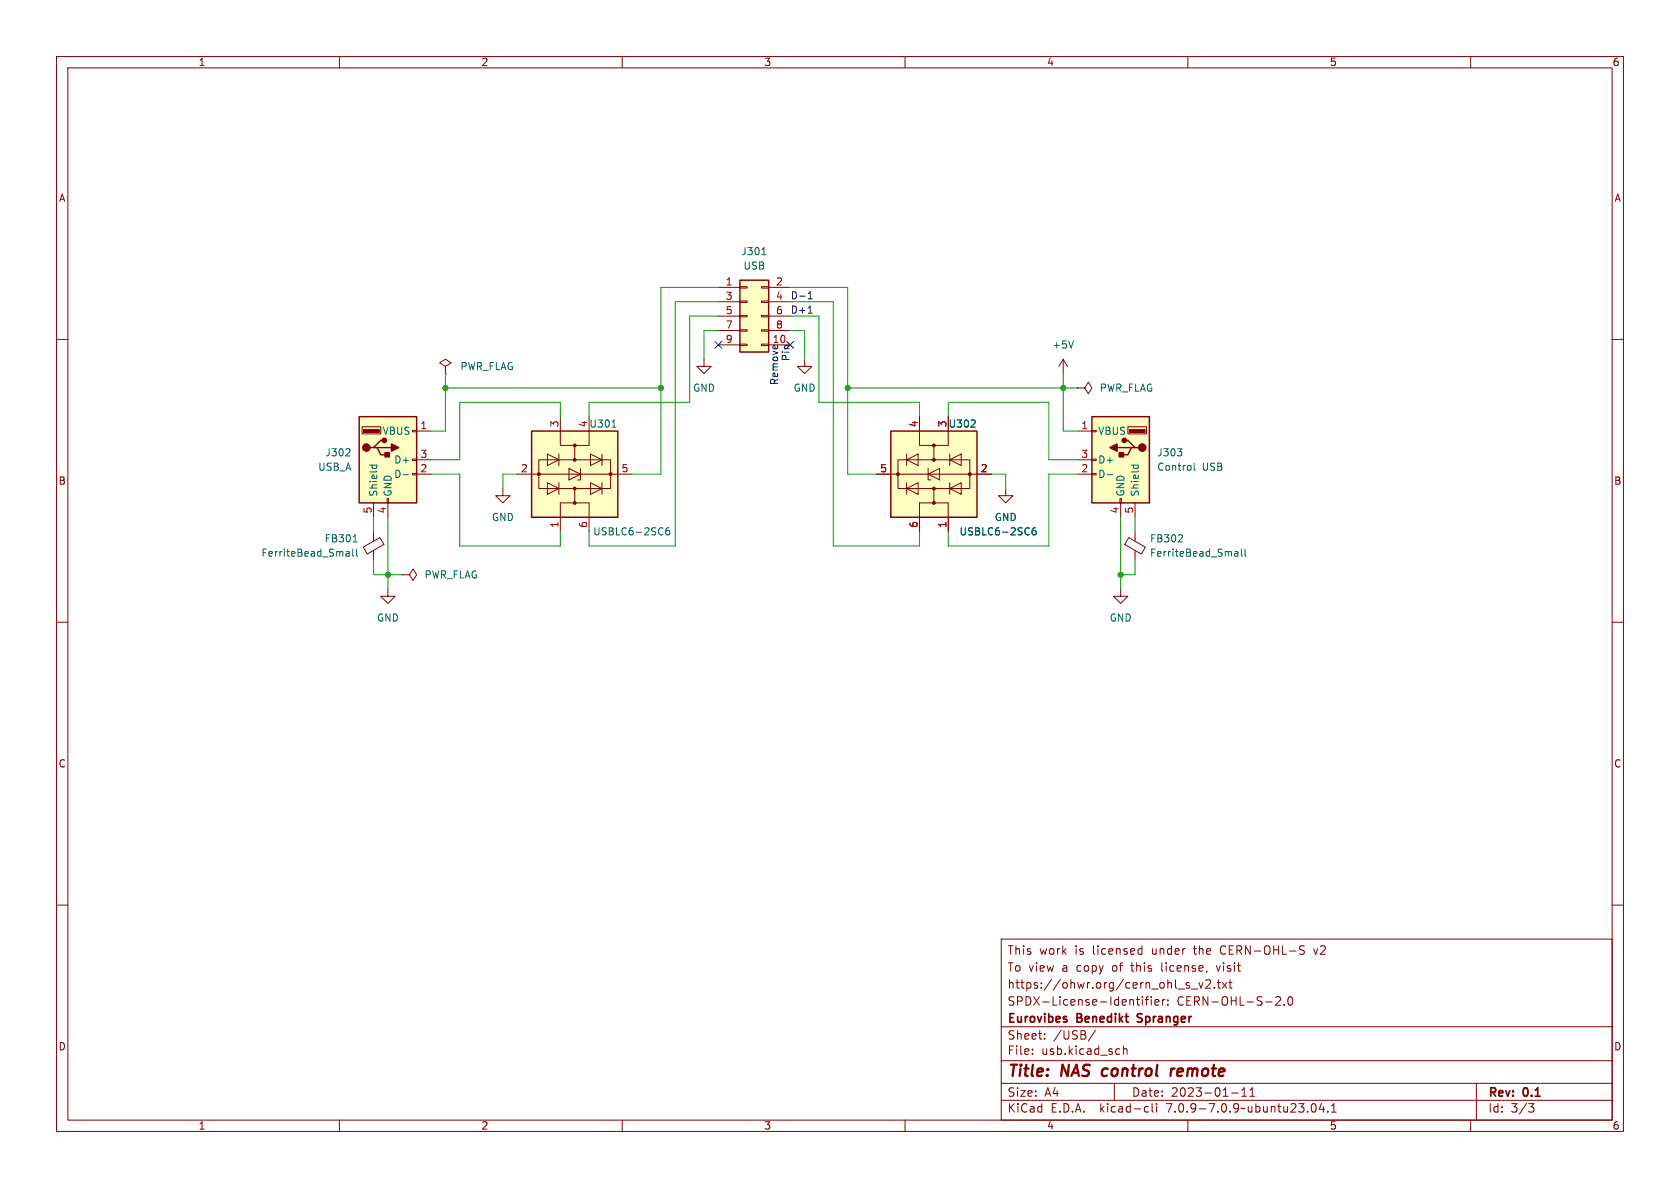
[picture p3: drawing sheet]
<svg xmlns="http://www.w3.org/2000/svg" width="297mm" height="210mm" viewBox="0 0 297 210" stroke-linecap="round" stroke-linejoin="round" font-family="sans-serif">
<g fill="none" stroke="#840000" stroke-width=".18">
<path d="M10 10h277v190h-277zM12 12h273v186h-273zM60 10v2M110 10v2M160 10v2M210 10v2M260 10v2M10 60h2M127 50.8h3.8M127 53.3h3.8M127 55.9h3.8M127 58.4h3.8"/>
<path d="M130.8 58.3h1.3v.2h-1.3zM130.8 55.8h1.3v.2h-1.3zM130.8 53.2h1.3v.3h-1.3zM130.8 50.7h1.3v.2h-1.3zM134.6 58.3h1.3v.2h-1.3zM134.6 55.8h1.3v.2h-1.3zM134.6 53.2h1.3v.3h-1.3zM134.6 50.7h1.3v.2h-1.3zM135.9 50.8h3.8M135.9 53.3h3.8M135.9 55.9h3.8M135.9 58.4h3.8"/>
<path d="M285 60h2M64 75.4h3.3v1.3h-3.3zM72.9 76.1h.8v.2h-.8zM73.7 76.2h2.5M78.7 64.8l1.1-.7-1.1-.6-1 .6 1 .7v1.2M78.7 66h.1M99.1 73.7v5h2.5M104.1 73.7v5h-2.5v2.6M124.5 63.5v1.3h-1.3l1.3 1.2 1.2-1.2h-1.2M127 61h3.8M130.8 60.8h1.3v.3h-1.3zM134.6 60.8h1.3v.3h-1.3z"/>
<path d="M135.9 61h3.8M142.2 63.5v1.3h1.3l-1.3 1.2-1.2-1.2h1.2M162.6 73.7v5h2.5v2.6M167.6 73.7v5h-2.5M188 63.5l-.8 1.3M188 63.5v2.5M188 63.5l.7 1.3M190.5 68.6h1.3l.6-1 .6 1-.6 1-.6-1M190.5 68.6h.1M190.5 76.2h2.5M193 76.1h.8v.2h-.8zM199.4 75.4h3.3v1.3h-3.3z"/>
<path d="M64.2 96.7l3-1.7 .7 1.2-3 1.7zM66 88.9v2.5M66 94v1.6M66 97.3v1.8M68.5 88.1h.2v.8h-.2zM68.6 88.9v2.5M72.9 83.7h.8v.2h-.8zM72.9 81.2h.8v.2h-.8zM73.7 83.8h2.5M73.7 81.3h2.5M88.9 86.4v1.2h-1.3l1.3 1.3 1.3-1.3h-1.3M91.4 83.8h20.4"/>
<path d="M95.2 81.3h12.7v5.1h-12.7zM96.8 85.3l2 1.1-2 1zM96.8 80.3l2 1-2 1zM98.8 80.3v2M98.8 85.3v2.1M100.6 82.8l2 1-2 1zM101.6 86.4v2.5h2.5v5.1M101.6 88.9h-2.5v5.1M102.6 82.8v2h-.5M104.4 85.3l2 1.1-2 1zM104.4 80.3l2 1-2 1zM106.4 80.3v2"/>
<path d="M106.4 85.3v2.1M154.9 83.8h20.4M158.7 81.3h12.7v5.1h-12.7zM160.3 86.4l2-1.1v2.1zM160.3 81.3l2-1v2zM160.3 80.3v2M160.3 85.3v2.1M164.1 83.8l2-1v2zM164.1 82.8v2h.5M165.1 86.4v2.5h-2.5v5.1M165.1 88.9h2.5v5.1M167.9 86.4l2-1.1v2.1z"/>
<path d="M167.9 81.3l2-1v2zM167.9 80.3v2M167.9 85.3v2.1M177.8 86.4v1.2h1.3l-1.3 1.3-1.3-1.3h1.3M190.5 83.8h2.5M190.5 81.3h2.5M193 83.7h.8v.2h-.8zM193 81.2h.8v.2h-.8zM198 88.1h.2v.8h-.2zM198.1 88.9v2.5M199.5 95l3 1.7-.7 1.2-3-1.7zM200.7 88.9v2.5"/>
<path d="M200.7 94v1.6M200.7 97.3v1.8M10 110h2M68.6 104.1v1.3h-1.3l1.3 1.3 1.2-1.3h-1.2M71.1 101.6h1.3l.6-1 .7 1-.7 1-.6-1M71.1 101.6h.1M198.1 104.1v1.3h1.3l-1.3 1.3-1.3-1.3h1.3M285 110h2M10 160h2M285 160h2M177 166h108v32h-108zM200.9 176.7h.6"/>
<path d="M201.3 177.7h.2M201.5 167.7l.4 .1M201.9 167.2v1.5M201.9 168.6l-.4 .1M202 176.2v.1M202 176.7v1M202.5 176.7h.5M203 176.2l-.3 .2v1.3M203.5 176.2v.1M203.5 176.7v1M204.2 177.2l.7-.1-.1-.3-.4-.1-.2 .2v.7h.6M205.5 176.7v1"/>
<path d="M206 176.7l-.3 .1-.2 .2M206.5 177.6v.1M206.5 176.8v.1M209.9 174.2l.3 .1 .1 .2-.2 .2h-.3M209.9 173.7l.3 .1M210.6 174.8h1.1M212 173.7l.3 1 .4-1M213.2 173.3l.5-.1 .3 .1v.3l-.9 1.1h.9M214.7 174.6v.1M215 170.7l.4 1M215.2 173.7h.5M215.4 173.2v1.3l.3 .2"/>
<path d="M216.1 173.7l.8 1M216.9 173.7l-.8 1M217.2 173.7h.6M217.5 173.2v1.3l.3 .2M225.5 176.3l.6-.1 .2 .1 .1 .3-.9 1.1h.9M227 177.6v.1M227.8 176.3l.2-.1a.81 .81 0 0 1 .6 .6 .81 .81 0 0 1-.3 .8l-.1 .1a.81 .81 0 0 1-.4-1.4zM229.9 167.8l.6 .3 .1 .3-.3 .3-.6-.1M229.9 167.3h.7M232.2 167.7l.4 1M60 198v2M110 198v2"/>
<path d="M160 198v2M177 194.5h108M177 191.5h108M177 187.5h108M177 181.5h108M182.5 186.3v.1M182.5 185.5v.1M184.7 183.6v.1M184.7 182.8v.1M193.7 182.1l-1.3 2M197 191.5v3M197.8 185.4l.2 .1"/>
<path d="M198 186.3l-.2 .1M198.6 184.9v1.5M198.6 185.5l.2-.1 .4 .1v.9M202.6 195.6l.4 .1M203 196.5l-.4 .1M203.7 195.1v1.3l.2 .2M204.5 195.1v.1M204.5 195.6v1M210 198v2M217.7 193.2h1.2M219.5 193.8h.9M219.5 192.7l.5-.4v1.5"/>
<path d="M221 193.8h.8M221 192.7l.4-.4v1.5M232 195.2l.2-.1a.81 .81 0 0 1 .6 .6 .81 .81 0 0 1-.3 .8l-.2 .1a.81 .81 0 0 1-.6-.6 .81 .81 0 0 1 .3-.8zM233.6 195l-.4 1.1h1M234 195.6v1M234.7 196.5v.1M235.4 196.6h.8M235.4 195.5l.4-.4v1.5M260 198v2M261 191.5v6.5M270.2 195.1h1l-.5 .6 .4 .1 .1 .5-.3 .3h-.4"/>
</g>
<path d="M195 189.1l-.2 .7 .3 .4M207.1 188.9l-.2 1.3M207.7 188.9l-.4 .1-.3 .3" fill="none" stroke="#840000" stroke-width=".4"/>
<path d="M201.1 179.3v.5M201.1 180.6l.2 .1" fill="none" stroke="#840000" stroke-width=".3"/>
<g fill="#ffffc2" stroke="#ffffc2" stroke-width=".18">
<path d="M94 76.2h15.2v15.2h-15.2z"/>
<path d="M130.8 49.5h5.1v12.7h-5.1z"/>
<path d="M157.5 76.2h15.2v15.2h-15.2z"/>
<path d="M63.5 73.7h10.2v15.2h-10.2z"/>
<path d="M193 73.7h10.2v15.2h-10.2z"/>
</g>
<path d="M130.8 49.5h5.1v12.7h-5.1zM63.5 73.7h10.2v15.2h-10.2zM66 79.1h.7l.6 1.3h1.3M66.7 79.1h2.5M67.9 77.9h-.6l-1.3 1.2h-.6M94 76.2h15.2v15.2h-15.2zM157.5 76.2h15.2v15.2h-15.2zM193 73.7h10.2v15.2h-10.2zM197.5 79.1h2.5M198.8 77.9h.6l1.3 1.2h.6M200.7 79.1h-.7l-.6 1.3h-1.3" fill="none" stroke="#840000" stroke-width=".25"/>
<g fill="#840000" stroke="#840000" stroke-width=".18">
<path d="M64.3 75.9h2.8v.6h-2.8z"/>
<path d="M199.6 75.9h2.8v.6h-2.8z"/>
<circle cx="101.6" cy="88.9" r=".25"/>
<circle cx="101.6" cy="86.4" r=".25"/>
<circle cx="95.2" cy="83.8" r=".25"/>
<circle cx="107.9" cy="83.8" r=".25"/>
<circle cx="101.6" cy="81.3" r=".25"/>
<circle cx="101.6" cy="78.7" r=".25"/>
<circle cx="165.1" cy="88.9" r=".25"/>
<circle cx="165.1" cy="86.4" r=".25"/>
<circle cx="171.4" cy="83.8" r=".25"/>
<circle cx="158.7" cy="83.8" r=".25"/>
<circle cx="165.1" cy="81.3" r=".25"/>
<circle cx="165.1" cy="78.7" r=".25"/>
</g>
<g fill="none" stroke="#006464" stroke-width=".18">
<path d="M134.7 45h.7M61.8 79.4l.1 .2-.1 .3-.7 .7h.8M108.2 75.5h.7M171.6 75.5h.8M172.4 74.4v.4M189.8 60.3l-.4 1.2M208.1 79.3h.8l-.4 .5M208.8 79.9l.1 .1-.1 .5M61.2 97.5h.5l.1 .8M61.2 98.3h.6M61.8 97.8l-.6 .1M62.4 97.1v1l.1 .2"/>
<path d="M62.4 95.8h.7M62.7 94.7l.1-.2v1.3M63 97.1v1l.2 .2M65.3 82.2h1.3M65.8 82.2v.4M66.6 82.2v.4M71.3 83.9h.9M118.3 93.3l-.4 .1a.85 .85 0 0 0 0 1.2l.5-.2v-.4l-.2-.2h-.4l-.1 .2M183.1 93.3l-.4 .1a.86 .86 0 0 0 0 1.2l.4-.2 .1-.4-.3-.2h-.3l-.1 .2M195.7 83.9h1M200 82.2h1.2M200.5 82.2l-.1 .4"/>
<path d="M201.2 82.2v.4M208.9 94.6l.2 .2-.1 .3-.7 .7h.8M211.1 81.9v1l.2 .2M218.3 97.5h.5l.1 .8M218.3 98.3h.6M218.9 97.8l-.6 .1M219.5 97.1v1l.1 .2M220.1 97.1v1l.2 .2"/>
</g>
<g fill="#840000" stroke="#840000" stroke-width=".25">
<path d="M69.2 78.5l1.3 .6-1.3 .7z"/>
<path d="M68.1 80h.7v.8h-.7z"/>
<path d="M196.2 79.1l1.3-.6v1.3z"/>
<path d="M197.9 80h.7v.8h-.7z"/>
<circle cx="64.8" cy="79.1" r=".63"/>
<circle cx="67.9" cy="77.9" r=".38"/>
<circle cx="201.9" cy="79.1" r=".63"/>
<circle cx="198.8" cy="77.9" r=".38"/>
</g>
<path d="M142.9 52.8h.7M142.9 51.9l.3-.3v1.2M142.9 55.4h.7" fill="none" stroke="#0f0f0f" stroke-width=".18"/>
<g fill="none" stroke="#009600" stroke-width=".18">
<path d="M127 58.4h-2.5v5.1M127 53.3h-7.6v43.2h-15.3v-2.5M127 50.8h-10.2v33h-5M127 55.9h-5.1v15.2h-17.8v2.6M139.7 58.4h2.5v5.1M139.7 53.3h7.6v43.2h15.3v-2.5M139.7 50.8h10.2v33h5M139.7 55.9h5.1v15.2h17.8v2.6M78.7 68.6h38.1M78.7 66v10.2h-2.5M99.1 73.7v-2.6h-17.8v10.2h-5.1M149.9 68.6h40.6"/>
<path d="M167.6 73.7v-2.6h17.8v10.2h5.1M188 66v10.2h2.5M66 99.1v2.5h5.1M66 91.4v2.6M68.6 91.4v12.7M76.2 83.8h5.1v12.7h17.8v-2.5M91.4 83.8h-2.5v2.6M175.3 83.8h2.5v2.6M190.5 83.8h-5.1v12.7h-17.8v-2.5M198.1 91.4v12.7M200.7 91.4v2.6M200.7 99.1v2.5h-2.6"/>
</g>
<path d="M126.4 60.4l1.2 1.2M127.6 60.4l-1.2 1.2M139.1 60.4l1.2 1.2M140.3 60.4l-1.2 1.2" fill="none" stroke="#000084" stroke-width=".18"/>
<g fill="#009600" stroke="#009600" stroke-width=".18">
<circle cx="78.7" cy="68.6" r=".46"/>
<circle cx="116.8" cy="68.6" r=".46"/>
<circle cx="68.6" cy="101.6" r=".46"/>
<circle cx="149.9" cy="68.6" r=".46"/>
<circle cx="188" cy="68.6" r=".46"/>
<circle cx="198.1" cy="101.6" r=".46"/>
</g>
<g font-size="2.8" fill="#840000">
<text x="178" y="190.9">Title:</text>
<text x="187.7" y="190.9">NAS</text>
<text x="195.7" y="190.9">control</text>
<text x="208.6" y="190.9">remote</text>
</g>
<g font-size="2.1" fill="#840000">
<text x="178" y="172">To view</text>
<text x="178" y="169">This</text>
<text x="183.7" y="169">work</text>
<text x="187.8" y="172">a</text>
<text x="190.1" y="169">is</text>
<text x="190.5" y="172">copy</text>
<text x="193.3" y="169">licensed</text>
<text x="196.9" y="172">of</text>
<text x="200.4" y="172">this</text>
<text x="203.9" y="169">under</text>
<text x="205.9" y="172">license,</text>
<text x="211.5" y="169">the</text>
<text x="215.8" y="172">visit</text>
<text x="216.3" y="169">CERN-OHL-S</text>
<text x="233" y="169">v2</text>
<text x="178" y="178">SPDX-License-Identifier:</text>
<text x="178" y="175">https://ohwr.org/cern_ohl_s_v2.txt</text>
<text x="208" y="178">CERN-OHL-S-2.0</text>
<text x="178" y="184">Sheet:</text>
<text x="178" y="181.2">Eurovibes</text>
<text x="186.2" y="184">/USB/</text>
<text x="190.5" y="181.2">Benedikt</text>
<text x="201.8" y="181.2">Spranger</text>
<text x="178" y="186.7">File:</text>
<text x="184.1" y="186.7">usb.kicad_sch</text>
<text x="178" y="196.9">KiCad</text>
<text x="178" y="194.1">Size:</text>
<text x="184.7" y="194.1">A4</text>
<text x="185.7" y="196.9">E.D.A.</text>
<text x="194.6" y="196.9">kicad-cli</text>
<text x="200" y="194.1">Date:</text>
<text x="206.5" y="196.9">7.0.9-7.0.9~ubuntu23.04.1</text>
<text x="207" y="194.1">2023-01-11</text>
<text x="263" y="194.3">Rev:</text>
<text x="263" y="196.9">Id:</text>
<text x="267.1" y="196.9">3/3</text>
<text x="269.4" y="194.3">0.1</text>
</g>
<g font-size="1.8" fill="#840000">
<text x="35" y="11.9">1</text>
<text x="85" y="11.9">2</text>
<text x="135" y="11.9">3</text>
<text x="185" y="11.9">4</text>
<text x="235" y="11.9">5</text>
<text x="285" y="11.9">6</text>
<text x="10.3" y="35.9">A</text>
<text x="285.3" y="35.9">A</text>
<text x="10.3" y="85.9">B</text>
<text x="285.3" y="85.9">B</text>
<text x="10.3" y="135.9">C</text>
<text x="285.3" y="135.9">C</text>
<text x="10.3" y="185.9">D</text>
<text x="285.3" y="185.9">D</text>
<text x="35" y="199.9">1</text>
<text x="85" y="199.9">2</text>
<text x="135" y="199.9">3</text>
<text x="185" y="199.9">4</text>
<text x="235" y="199.9">5</text>
<text x="285" y="199.9">6</text>
</g>
<g font-size="1.8" fill="#006464">
<text x="131" y="45.3">J301</text>
<text x="131.3" y="47.9">USB</text>
<text x="81.3" y="65.6">PWR_FLAG</text>
<text x="185.9" y="61.8">+5V</text>
<text x="122.4" y="69.4">GND</text>
<text x="140.2" y="69.4">GND</text>
<text x="194.3" y="69.4">PWR_FLAG</text>
<text x="67.5" y="77.1">VBUS</text>
<text x="103.9" y="75.6" transform="rotate(-90 103.9 75.6)">4</text>
<text x="104.1" y="75.8">U301</text>
<text x="167.6" y="75.8">U302</text>
<text x="194.1" y="77.1">VBUS</text>
<text x="56.2" y="83.4">USB_A</text>
<text x="57.4" y="80.9">J302</text>
<text x="69.6" y="82.1">D+</text>
<text x="194.1" y="82.1">D+</text>
<text x="204.5" y="80.9">J303</text>
<text x="204.5" y="83.4">Control</text>
<text x="212.5" y="83.4">USB</text>
<text x="66.9" y="87.9" transform="rotate(-90 66.9 87.9)">Shield</text>
<text x="69.4" y="87.9" transform="rotate(-90 69.4 87.9)">GND</text>
<text x="69.6" y="84.7">D-</text>
<text x="194.1" y="84.7">D-</text>
<text x="199" y="87.9" transform="rotate(-90 199 87.9)">GND</text>
<text x="201.5" y="87.9" transform="rotate(-90 201.5 87.9)">Shield</text>
<text x="86.9" y="92.3">GND</text>
<text x="104.8" y="94.8">USBLC6-2SC6</text>
<text x="169.5" y="94.8">USBLC6-2SC6</text>
<text x="175.8" y="92.3">GND</text>
<text x="46.1" y="98.6">FerriteBead_Small</text>
<text x="57.3" y="96.1">FB301</text>
<text x="203.2" y="96.1">FB302</text>
<text x="203.2" y="98.6">FerriteBead_Small</text>
<text x="74.9" y="102.5">PWR_FLAG</text>
<text x="66.5" y="110.1">GND</text>
<text x="196.1" y="110.1">GND</text>
</g>
<g font-size="1.8" fill="#a90000">
<text x="128.2" y="50.5">1</text>
<text x="128.2" y="53.1">3</text>
<text x="137.1" y="50.5">2</text>
<text x="137.1" y="53.1">4</text>
<text x="128.2" y="55.6">5</text>
<text x="128.2" y="58.2">7</text>
<text x="137.1" y="55.6">6</text>
<text x="137.1" y="58.2">8</text>
<text x="128.2" y="60.7">9</text>
<text x="74.2" y="75.9">1</text>
<text x="98.8" y="75.6" transform="rotate(-90 98.8 75.6)">3</text>
<text x="162.3" y="75.6" transform="rotate(-90 162.3 75.6)">4</text>
<text x="167.4" y="75.6" transform="rotate(-90 167.4 75.6)">3</text>
<text x="191.1" y="75.9">1</text>
<text x="74.2" y="83.6">2</text>
<text x="74.2" y="81">3</text>
<text x="92" y="83.6">2</text>
<text x="109.8" y="83.6">5</text>
<text x="155.5" y="83.6">5</text>
<text x="173.3" y="83.6">2</text>
<text x="191.1" y="83.6">2</text>
<text x="191.1" y="81">3</text>
<text x="65.8" y="90.9" transform="rotate(-90 65.8 90.9)">5</text>
<text x="68.3" y="90.9" transform="rotate(-90 68.3 90.9)">4</text>
<text x="98.8" y="93.4" transform="rotate(-90 98.8 93.4)">1</text>
<text x="103.9" y="93.4" transform="rotate(-90 103.9 93.4)">6</text>
<text x="162.3" y="93.4" transform="rotate(-90 162.3 93.4)">6</text>
<text x="167.4" y="93.4" transform="rotate(-90 167.4 93.4)">1</text>
<text x="197.9" y="90.9" transform="rotate(-90 197.9 90.9)">4</text>
<text x="200.4" y="90.9" transform="rotate(-90 200.4 90.9)">5</text>
</g>
<g font-size="1.8" fill="#0f0f0f">
<text x="139.7" y="53">D-1</text>
<text x="139.7" y="55.5">D+1</text>
</g>
<g font-size="1.8" fill="#0000c2">
<text x="136.5" y="60.7">10</text>
<text x="139.7" y="63.9" transform="rotate(-90 139.7 63.9)">Pin</text>
<text x="137.7" y="68.2" transform="rotate(-90 137.7 68.2)">Remove</text>
</g>
</svg>
